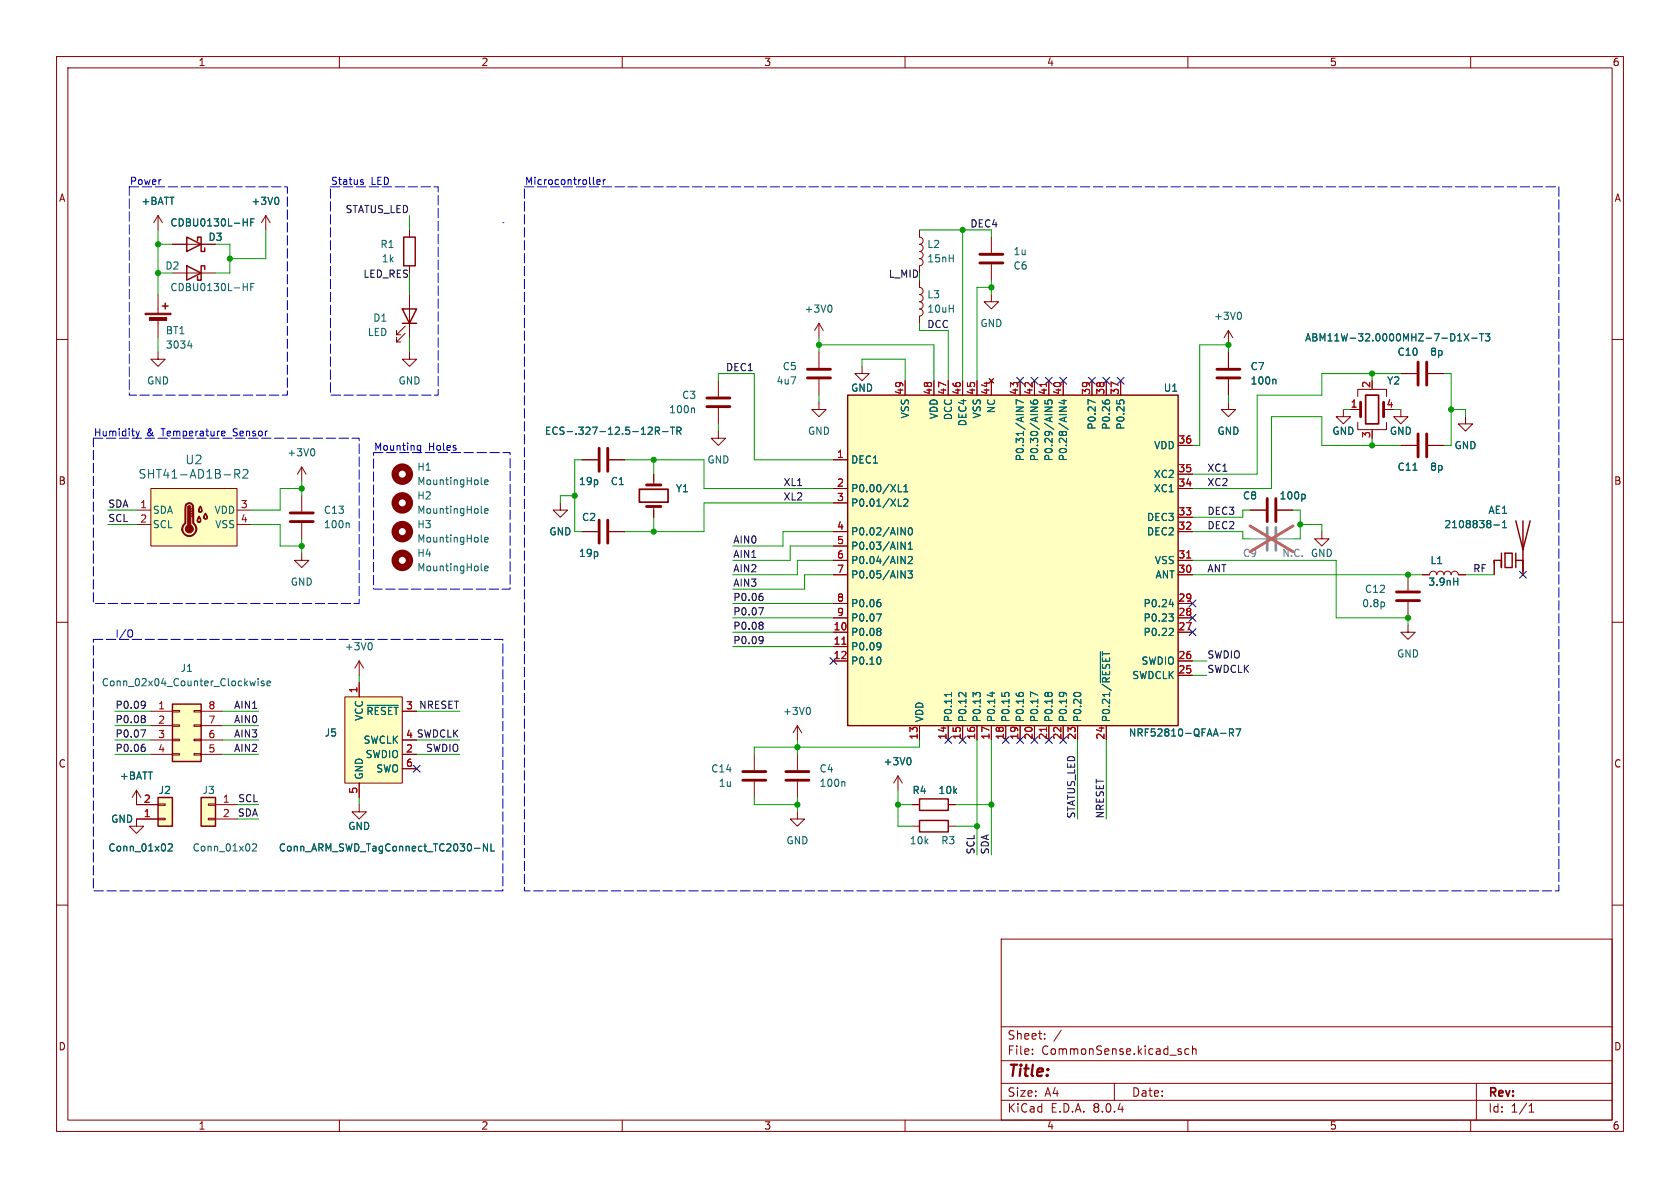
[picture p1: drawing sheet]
<svg xmlns="http://www.w3.org/2000/svg" width="297mm" height="210mm" viewBox="0 0 297 210" stroke-linecap="round" stroke-linejoin="round" font-family="sans-serif">
<g fill="none" stroke="#840000" stroke-width=".18">
<path d="M10 10h277v190h-277zM12 12h273v186h-273zM60 10v2M110 10v2M160 10v2M210 10v2M260 10v2M27.9 38.1v2.5M27.9 38.1l-.7 1.3M27.9 38.1l.8 1.3M47 38.1l-.8 1.3M47 38.1v2.5"/>
<path d="M47 38.1l.8 1.3M10 60h2M27.9 52.1v3.3M27.9 56.4v3.3M30.5 43.2h7.6M30.5 48.3h7.6M285 60h2M27.9 62.2v1.3h1.3l-1.3 1.3-1.2-1.3h1.2M127 76.2v1.3h1.3l-1.3 1.2-1.3-1.2h1.3M127 67.3v2.8M127 72.1v2.8M99.1 88.9v1.3h1.2l-1.2 1.2-1.3-1.2h1.3"/>
<path d="M102.9 81.3h2.8M102.9 94h2.8M107.7 81.3h2.8M107.7 94h2.8M115.6 83.8v1.9M115.6 89.5v1.9M264.2 99.1v2.5M269.2 99.1v2.5M10 110h2M248.9 110.5v1.3h-1.3l1.3 1.2 1.3-1.2h-1.3M248.9 101.6v2.8M248.9 106.4v2.8"/>
<path d="M251.5 101.6h1.2a.64 .64 0 0 1 .7-.6 .64 .64 0 0 1 .6 .6 .64 .64 0 0 1 .6-.6 .64 .64 0 0 1 .7 .6 .64 .64 0 0 1 .6-.6 .64 .64 0 0 1 .6 .6 .64 .64 0 0 1 .7-.6 .64 .64 0 0 1 .6 .6h1.3M285 110h2M10 160h2M161.3 142.2h1.3M161.3 146.1h1.3M167.6 142.2h1.3M167.6 146.1h1.3M285 160h2M177 166h108v32h-108zM60 198v2M110 198v2M160 198v2"/>
<path d="M177 194.5h108M177 191.5h108M177 187.5h108M177 181.5h108M182.5 186.3v.1M182.5 185.5v.1M184.7 183.6v.1M184.7 182.8v.1M187.6 182.1l-1.3 2M197 191.5v3M210 198v2M210.2 185.5l-.5-.1-.2 .3v.4l.1 .2h.6"/>
<path d="M210.8 185.5l.2-.1 .4 .1 .1 .9M210.8 184.9v1.5M260 198v2M261 191.5v6.5M270.3 196.6h.9M270.3 195.5l.4-.4v1.5"/>
</g>
<g fill="none" stroke="#840000" stroke-width=".25">
<path d="M28.7 54.1h1M29.2 53.6v1M33 41.9l2.6 1.3-2.6 1.3zM33 47l2.6 1.3-2.6 1.2zM34.9 42.5v-.6h.7v2.6h.6v-.7M36.2 47.6v-.6h-.6v2.5h-.7v-.6M265.4 97.8v2.5v-1.2h-1.2v.6M266.1 97.8h1.2v2.5h-1.2zM268 92.1l1.2 5.1 1.3-5.1M268 99.1h1.2M268 97.8v2.5M269.2 92.1v8.9"/>
<path d="M162.6 141.2h5v2.1h-5zM162.6 145h5v2.1h-5z"/>
</g>
<path d="M105.9 79.2v4.1M107.4 79.2v4.1M125 70.4h4M125 71.9h4M105.9 91.9v4.1M107.4 91.9v4.1M114.3 89.5h2.5M114.3 85.7h2.5M246.9 104.6h4.1M246.9 106.2h4.1" fill="none" stroke="#840000" stroke-width=".51"/>
<path d="M113 86.5h5.1v2.3h-5.1z" fill="none" stroke="#840000" stroke-width=".3"/>
<g fill="none" stroke="#006464" stroke-width=".18">
<path d="M43 39.3h.7M43.7 38.7v1.2M44.3 39.3h.5M44.9 38.7h-.6v1.2M49 34.9a.79 .79 0 0 1 0 1.2M43 50.7h.7M43.7 50.1v1.3M44.3 50.7h.5M44.9 50.1h-.6v1.3M33.2 61.1h.8M33.8 60.7v.8M115.9 76.2l.6-.1 .1-.2-.1-.3-.6-.1v1.3"/>
<path d="M116.2 76.2l.4 .6M117.1 76.3h1M118.5 75.5h.7M118.9 75.5v1.3M119.7 76.2l.6-.1 .1-.2-.1-.3-.6-.1v1.3M120 76.2l.4 .6M122.6 72.1l.2 .2v.7M264.1 92.8h1M265.6 93.3h.7M265.6 92.4l.4-.4v1.3M244.7 106.5v.6M257 102.8h.7"/>
<path d="M257.7 102.2v1.2"/>
</g>
<g fill="#840000" stroke="#840000" stroke-width=".18">
<path d="M25.7 55.4h4.5v.2h-4.5z"/>
<path d="M26.4 56.1h3.1v.5h-3.1z"/>
</g>
<path d="M149.9 69.9h58.4v58.4h-58.4z" fill="#ffffc2"/>
<path d="M149.9 69.9h58.4v58.4h-58.4z" fill="none" stroke="#840000" stroke-width=".25"/>
<g fill="none" stroke="#840000" stroke-width=".18">
<path d="M175.3 52.1v1.2h1.2l-1.2 1.3-1.3-1.3h1.3M175.3 41.9v2.8M175.3 46.7v2.8M160 67.3v2.6M165.1 67.3v2.6M167.6 67.3v2.6M170.2 67.3v2.6M172.7 67.3v2.6M174.9 66.9l.7 .8M175.3 67.3v2.6M175.6 66.9l-.7 .8M180.3 67.3v2.6"/>
<path d="M182.9 67.3v2.6M185.4 67.3v2.6M188 67.3v2.6M193 67.3v2.6M195.6 67.3v2.6M198.1 67.3v2.6M208.3 78.7h2.5M217.2 71.1v1.3h-1.3l1.3 1.3 1.2-1.3h-1.2M217.2 62.2v2.8M217.2 67.1v2.8M237.5 72.4v1.3h-1.3l1.3 1.2 1.3-1.2h-1.3M238.8 72.4h1.7"/>
<path d="M240 74.7v1.2h5.1v-1.2M240 70.1v-1.3h5.1v1.3M242.6 75.9v.3M247.6 72.4v1.3h-1.2l1.2 1.2 1.3-1.2h-1.3M247.6 78.7h2.8M247.6 66h2.8M252.5 78.7h2.8M252.5 66h2.8M259.1 73.7v1.2h-1.3l1.3 1.3 1.2-1.3h-1.2M147.3 81.3h2.6M147.3 86.4h2.6M147.3 88.9h2.6"/>
<path d="M147.3 99.1h2.6M147.3 94h2.6M147.3 96.5h2.6M208.3 86.4h2.5M208.3 99.1h2.5M208.3 94h2.5M208.3 91.4h2.5M208.3 83.8h2.5M221 90.2h2.8M225.8 90.2h2.8M233.7 94v1.3h-1.3l1.3 1.2 1.2-1.2h-1.2M147.3 111.8h2.6"/>
<path d="M147.3 114.3h2.6M147.3 116.8h2.6M147.3 109.2h2.6M147.3 106.7h2.6M147.3 101.6h2.6M208.3 111.8h2.5M208.3 116.8h2.5M208.3 119.4h2.5M208.3 109.2h2.5M208.3 106.7h2.5M208.3 101.6h2.5M162.6 128.3v2.5"/>
<path d="M167.6 128.3v2.5M170.2 128.3v2.5M172.7 128.3v2.5M175.3 128.3v2.5M177.8 128.3v2.5M180.3 128.3v2.5M182.9 128.3v2.5M185.4 128.3v2.5M188 128.3v2.5M190.5 128.3v2.5M195.6 128.3v2.5"/>
</g>
<g fill="none" stroke="#006464" stroke-width=".18">
<path d="M257.7 59.4l.4-.4v1.3M258.8 59l.9 1.3M259.7 59l-.9 1.3M260.2 59.8h.9M261.6 59h.7M261.9 59v1.3M262.6 59h.8l-.4 .5 .3 .1v.5l-.2 .2-.5-.2M179.6 72h1.3l-1.3 .7M180.9 71.2l-1.3-.6v.9M182.2 70.8l.1 .4a.85 .85 0 0 0 1.2 0l-.2-.4-.4-.1-.2 .2v.4l.2 .1M182.2 72h1.3l-1.3 .7M184.7 70.8v.6h.6l-.1-.2 .1-.4 .2-.1 .4 .1 .1 .1-.1 .5"/>
<path d="M184.7 72h1.3l-1.3 .7M187.3 72h1.2l-1.2 .7M187.7 70.8h.8M188.1 70.6v.8l-.9-.3M193.6 71.2l-1.3-.6v.9M194.9 70.8v.3M195.4 70.9l.2-.2h.3l.3 .2M197.4 70.8v.6M197.9 70.9l.3-.2h.3l.2 .2M225.4 67l.2 .2v.7M257.7 60.3h.7M158.8 86.9h.6"/>
<path d="M158.8 89.5h.6M159.3 93.3l.7 1.3v-1.3M159.3 95.8l.7 1.3v-1.3M159.3 98.4l.7 1.2v-1.2M159.8 86.9h.7M159.8 86l.3-.3v1.2M159.8 88.3l.5-.1 .2 .4-.8 .9h.8M160.6 98.5l.5-.1 .2 .3-.8 .9h.8M160.6 97.1h.7M160.6 96.2l.3-.4v1.3M160.7 93.4l.2-.1a.68 .68 0 0 1 .4 .6 .68 .68 0 0 1-.4 .7l-.2-.2-.1-.3zM230.5 87.4l.2 .2v.4l-.2 .2"/>
<path d="M249.8 83.1h.7M154.9 108.5h.9l-.6 1.3M155.4 106h.2M155.4 116.1a.79 .79 0 0 1 0 1.3M155.5 111.1l.2 .2-.2 .3 .2 .3v.2l-.2 .2M155.5 106.5l.2 .2v.3l-.2 .3M155.5 113.6l.2 .1a1.03 1.03 0 0 1-.2 1.1M155.7 114.2l-.2 .2M159.3 100.9l.7 1.3v-1.3M160.5 100.9h.8l-.4 .5 .3 .1v.6l-.1 .1-.6-.1M194.5 115.2v5.5M206.6 108.5h.8l-.4 .5"/>
<path d="M206.7 106.8h.8M207.2 111.1l.2 .2v.3l-.8 .7h.8M207.2 109l.2 .3v.3l-.2 .2M207.3 106.4v.9M168.2 122.4v.7M168.2 122.8h-1.3l.2 .1M170.8 122.4v.8l-.8-.7-.3-.1-.2 .2M172.5 122.6l.3-.2h.3l.2 .2M172.5 122.8l-.5-.4v.8M175 122.5h.8M175.4 122.3v.8M177.1 122.5v.6"/>
<path d="M177.6 122.6l.2-.2h.3l.3 .2M179.6 122.5v.3M180.1 122.6l.3-.2h.3l.2 .2M183.5 122.9l-1.3-.6v.9M184.7 122.6l.3-.2 .3 .2 .2-.2h.3l.2 .2M187.3 122.6l.1-.1a1.03 1.03 0 0 1 1.1 .1M187.8 122.4l.3 .2M189.8 122.7a.79 .79 0 0 1 1.3 0M217.4 129.5h.6l.1-.2-.1-.3-.6-.2v1.3M217.7 129.5l.4 .6M218.5 128.8h.8l-.5 1.3"/>
</g>
<path d="M185 67.6v.7M209.8 98.6h.7M148.8 113.9h.8M185 128.6v.7" fill="none" stroke="#a90000" stroke-width=".18"/>
<path d="M173.2 46.5h4.1M173.2 45h4.1M215.1 65.3h4.1M215.1 66.8h4.1M240.5 71.1v2.6M244.6 71.1v2.6M250.7 64v4.1M250.7 76.7v4.1M252.2 64v4.1M252.2 76.7v4.1M224 88.1v4.1M225.6 88.1v4.1" fill="none" stroke="#840000" stroke-width=".51"/>
<path d="M241.4 69.9h2.3v5h-2.3z" fill="none" stroke="#840000" stroke-width=".3"/>
<path d="M224 93.2v4.1M225.6 93.2v4.1" fill="none" stroke="#9c9b98" stroke-width=".51"/>
<path d="M221 95.3h2.8M225.8 95.3h2.8" fill="none" stroke="#9c9b98" stroke-width=".18"/>
<path d="M221 93l7.6 4.5M228.6 93l-7.6 4.5" fill="none" stroke="#e75356" stroke-width=".46"/>
<path d="M30.5 124.5h5.1v10.1h-5.1z" fill="#ffffc2"/>
<g fill="none" stroke="#840000" stroke-width=".18">
<path d="M144.8 57.2l-.8 1.2M144.8 57.2v2.5M144.8 57.2l.7 1.2M162.6 45.7a.63 .63 0 0 1 .6 .7 .63 .63 0 0 1-.6 .6v1.3M162.6 40.6v1.3a.64 .64 0 0 1 .6 .7 .64 .64 0 0 1-.6 .6 .64 .64 0 0 1 .6 .6 .64 .64 0 0 1-.6 .7 .63 .63 0 0 1 .6 .6 .63 .63 0 0 1-.6 .6M162.6 50.8a.64 .64 0 0 1 .6 .6 .64 .64 0 0 1-.6 .7 .64 .64 0 0 1 .6 .6 .64 .64 0 0 1-.6 .6 .64 .64 0 0 1 .6 .7 .64 .64 0 0 1-.6 .6 .63 .63 0 0 1 .6 .6 .63 .63 0 0 1-.6 .7v1.3M162.6 49.5v1.3M144.8 71.1v1.3h1.2l-1.2 1.3-1.3-1.3h1.3M144.8 62.2v2.8M144.8 67.1v2.8M152.4 64.8v1.2h1.3l-1.3 1.3-1.3-1.3h1.3M53.3 87.6v2.8"/>
<path d="M53.3 92.5v2.8M26.7 125.7h3.8M26.7 128.3h3.8M26.7 130.8h3.8M26.7 133.4h3.8M30.5 133.2h1.2v.3h-1.2zM30.5 130.7h1.2v.2h-1.2zM30.5 128.1h1.2v.3h-1.2zM30.5 125.6h1.2v.3h-1.2zM34.3 133.2h1.3v.3h-1.3zM34.3 130.7h1.3v.2h-1.3zM34.3 128.1h1.3v.3h-1.3z"/>
<path d="M34.3 125.6h1.3v.3h-1.3zM35.6 125.7h3.8M35.6 128.3h3.8M35.6 130.8h3.8M35.6 133.4h3.8M133.3 133.4v2.7M133.3 138.2v2.8M141 128.3v2.5M141 133.4v2.7M141 138.2v2.8M141 128.3l-.8 1.2M141 128.3l.7 1.2"/>
<path d="M158.7 137.2l-.7 1.2M158.7 137.2v2.5M158.7 137.2l.8 1.2M141 143.5v1.3h1.2l-1.2 1.3-1.3-1.3h1.3"/>
</g>
<path d="M30.5 124.5h5.1v10.1h-5.1z" fill="none" stroke="#840000" stroke-width=".25"/>
<path d="M146.8 53.9a.79 .79 0 0 1 0 1.3M61.6 92.4l.1 .2v.7M45.6 120v.1M45.1 120.4l-.2 .8-.2-.6M45.6 120.4v.8M46.7 120.4h-.3l-.2 .2v.1l.5 .2v.3h-.5M47.2 120.8l.6-.1-.1-.3h-.3l-.2 .2 .1 .6h.4M143 125a.79 .79 0 0 1 0 1.3M149.2 138.2l.2 .1v.7M160.7 133.9a.79 .79 0 0 1 0 1.3" fill="none" stroke="#006464" stroke-width=".18"/>
<path d="M142.7 65.3h4.1M142.7 66.8h4.1M51.3 92.2h4.1M51.3 90.7h4.1M131.3 136.4h4.1M131.3 137.9h4.1M138.9 136.4h4.1M138.9 137.9h4.1" fill="none" stroke="#840000" stroke-width=".51"/>
<path d="M26.7 86.4h15.2v10.1h-15.2z" fill="#ffffc2"/>
<g fill="#840000" stroke="#840000" stroke-width=".18">
<path d="M33.2 89.5l.2-.1 .3 .1v3.3a.73 .73 0 0 1 .4 1.1 .73 .73 0 0 1-1.2 0 .73 .73 0 0 1 .3-1.1z"/>
<path d="M36.3 90.7a.73 .73 0 0 1 .2 1.1l-.4-.1-.1-.2 .3 .2 .3-.2-.3-.7-.2 .7h-.1z"/>
<path d="M35.4 89.5a.79 .79 0 0 1 .2 1.1l-.5-.1v-.3l.3 .3a.4 .4 0 0 0 .2-.4 .4 .4 0 0 0-.2-.4l-.2 .5h-.1z"/>
<path d="M35.2 91.3v-.1a.63 .63 0 0 1 0 1.1h-.2l-.1-.3 .3 .2a.4 .4 0 0 0 .2-.4 .4 .4 0 0 0-.3-.3l-.1 .5h-.1z"/>
<path d="M32.9 89.1a.81 .81 0 0 1 1-.1 .81 .81 0 0 1 .3 1v2.4a1.32 1.32 0 0 1-.1 2.2 1.32 1.32 0 0 1-1.9-.9h.1a1.17 1.17 0 0 0 1.8 .8 1.17 1.17 0 0 0 0-2v-1.1l-.2-.1a.22 .22 0 0 0 .2-.3 .22 .22 0 0 0-.2-.2 .22 .22 0 0 0 .2-.2 .22 .22 0 0 0-.2-.2 .22 .22 0 0 0 .2-.2 .22 .22 0 0 0-.2-.3l.1-.1a.6 .6 0 0 0-.6-.8 .6 .6 0 0 0-.5 .9v2.6a1.33 1.33 0 0 0-.6 1.2h-.1v-.4l.5-.9v-2.6z"/>
</g>
<g fill="none" stroke="#840000" stroke-width=".18">
<path d="M217.2 58.4l-.8 1.3M217.2 58.4v2.6M217.2 58.4l.7 1.3M24.1 90.2h2.6M24.1 92.7h2.6M26.7 86.4h15.2v10.1h-15.2zM41.9 90.2h2.5M41.9 92.7h2.5M53.3 97.8v1.3h1.3l-1.3 1.2-1.2-1.2h1.2M53.3 82.6l-.7 1.2M53.3 82.6v2.5M53.3 82.6l.8 1.2"/>
<path d="M24.1 139.7l-.7 1.3M24.1 139.7v2.5M24.1 139.7l.8 1.3"/>
</g>
<path d="M219.2 55.2a.79 .79 0 0 1 0 1.3M55.3 79.3a.79 .79 0 0 1 0 1.3M41.5 83.8l.7-.1 .2-.2-.1-.4-.2-.1h-.6v1.5M41.9 83.8l.5 .7M43 83.1l.5-.1 .3 .1v.3l-.9 1.1h.9" fill="none" stroke="#006464" stroke-width=".18"/>
<path d="M27.9 141h2.6v5.1h-2.6z" fill="#ffffc2"/>
<path d="M24.1 144.8h3.8M24.1 142.2h3.8M27.9 142.1h1.3v.3h-1.3zM27.9 144.7h1.3v.2h-1.3z" fill="none" stroke="#840000" stroke-width=".18"/>
<path d="M27.9 141h2.6v5.1h-2.6z" fill="none" stroke="#840000" stroke-width=".25"/>
<path d="M29.7 149.3l.5-.1 .3 .3-.8 .9h.8" fill="none" stroke="#006464" stroke-width=".18"/>
<path d="M35.6 141h2.5v5.1h-2.5z" fill="#ffffc2"/>
<path d="M24.1 144.8v1.3h-1.2l1.2 1.2 1.3-1.2h-1.3M36.8 144.7h1.3v.2h-1.3zM36.8 142.1h1.3v.3h-1.3zM38.1 142.2h3.8M38.1 144.8h3.8M63.5 142.2v1.3h1.3l-1.3 1.3-1.3-1.3h1.3" fill="none" stroke="#840000" stroke-width=".18"/>
<path d="M35.6 141h2.5v5.1h-2.5z" fill="none" stroke="#840000" stroke-width=".25"/>
<path d="M85.1 100.7l.2 .2M85.7 100.5l.6-.1-.1-.3h-.3l-.2 .1v.6h.5M44.6 149.3l.5-.1 .3 .3-.8 .9h.8" fill="none" stroke="#006464" stroke-width=".18"/>
<circle cx="71.1" cy="99.1" r="1.27" fill="none" stroke="#840000" stroke-width="1.3"/>
<path d="M61 123.2h10.1v15.2h-10.1z" fill="#ffffc2"/>
<g fill="none" stroke="#840000" stroke-width=".18">
<path d="M30.5 43.2h2.5M35.6 43.2h2.5M71.6 58.9l-1.5 1.6v-.8v.8h.8M71.6 57.7l-1.5 1.5v-.8v.8h.8M72.4 40.6v1.3M72.4 47v1.3M72.4 52.1v7.6M72.4 62.2v1.3h1.3l-1.3 1.3-1.3-1.3h1.3M160 67.3v2.6M165.1 67.3v2.6M167.6 67.3v2.6M170.2 67.3v2.6"/>
<path d="M172.7 67.3v2.6M174.9 66.9l.7 .8M175.3 67.3v2.6M175.6 66.9l-.7 .8M180.3 67.3v2.6M182.9 67.3v2.6M185.4 67.3v2.6M188 67.3v2.6M193 67.3v2.6M195.6 67.3v2.6M198.1 67.3v2.6M208.3 78.7h2.5"/>
<path d="M217.2 62.2v2.8M217.2 67.1v2.8M238.8 72.4h1.2M247.6 78.7h2.8M247.6 66h2.8M252.5 78.7h2.8M252.5 66h2.8M102.9 81.3h2.8M102.9 94h2.8M107.7 81.3h2.8M107.7 94h2.8M115.6 83.8v1.3"/>
<path d="M115.6 90.2v1.2M147.3 81.3h2.6M147.3 86.4h2.6M147.3 88.9h2.6M147.3 99.1h2.6M147.3 94h2.6M147.3 96.5h2.6M208.3 86.4h2.5M208.3 99.1h2.5M208.3 94h2.5M208.3 91.4h2.5M208.3 83.8h2.5"/>
<path d="M221 90.2h2.8M225.8 90.2h2.8M264.2 99.1v2.5M269.2 99.1v2.5M63.5 116.8v2.6M63.5 116.8l-.8 1.3M63.5 116.8l.8 1.3M147.3 111.8h2.6M147.3 114.3h2.6M147.3 116.8h2.6M147.3 109.2h2.6M147.3 106.7h2.6"/>
<path d="M147.3 101.6h2.6M208.3 111.8h2.5M208.3 116.8h2.5M208.3 119.4h2.5M208.3 109.2h2.5M208.3 106.7h2.5M208.3 101.6h2.5M251.5 101.6h1.2M257.8 101.6h1.3M61 123.2h10.1v15.2h-10.1zM63.5 120.7v2.5M63.5 138.4v2.6"/>
<path d="M71.1 133.4h2.6M71.1 125.7h2.6M71.1 135.9h2.6M162.6 128.3v2.5M167.6 128.3v2.5M170.2 128.3v2.5M172.7 128.3v2.5M175.3 128.3v2.5M177.8 128.3v2.5M180.3 128.3v2.5M182.9 128.3v2.5M185.4 128.3v2.5"/>
<path d="M188 128.3v2.5M190.5 128.3v2.5M195.6 128.3v2.5M24.1 142.2h3.8M24.1 144.8h3.8M161.3 142.2h1.3M167.6 142.2h1.3"/>
</g>
<g fill="none" stroke="#006464" stroke-width=".18">
<path d="M43 39.3h.7M43.7 38.7v1.2M44.3 39.3h.5M44.9 38.7h-.6v1.2M49 34.9a.79 .79 0 0 1 0 1.2M257.7 59.4l.4-.4v1.3M258.8 59l.9 1.3M259.7 59l-.9 1.3M260.2 59.8h.9M261.6 59h.7M261.9 59v1.3M262.6 59h.8l-.4 .5 .3 .1v.5l-.2 .2-.5-.2"/>
<path d="M115.9 76.2l.6-.1 .1-.2-.1-.3-.6-.1v1.3M116.2 76.2l.4 .6M117.1 76.3h1M118.5 75.5h.7M118.9 75.5v1.3M119.7 76.2l.6-.1 .1-.2-.1-.3-.6-.1v1.3M120 76.2l.4 .6M179.6 72h1.3l-1.3 .7M180.9 71.2l-1.3-.6v.9M182.2 70.8l.1 .4a.85 .85 0 0 0 1.2 0l-.2-.4-.4-.1-.2 .2v.4l.2 .1M182.2 72h1.3l-1.3 .7M184.7 70.8v.6h.6l-.1-.2 .1-.4 .2-.1 .4 .1 .1 .1-.1 .5"/>
<path d="M184.7 72h1.3l-1.3 .7M187.3 72h1.2l-1.2 .7M187.7 70.8h.8M188.1 70.6v.8l-.9-.3M193.6 71.2l-1.3-.6v.9M194.9 70.8v.3M195.4 70.9l.2-.2h.3l.3 .2M197.4 70.8v.6M197.9 70.9l.3-.2h.3l.2 .2M225.4 67l.2 .2v.7M257.7 60.3h.7M85.1 90.6l.2 .1"/>
<path d="M85.1 85.5l.2 .2M85.1 95.6l.2 .2M85.7 90.3l.6-.1-.1-.2-.3-.1-.2 .2v.6h.5M85.7 85.2l.6-.1-.1-.2-.3-.1-.2 .2v.6h.5M85.7 95.4l.6-.1-.1-.3h-.3l-.2 .2v.6h.5M158.8 86.9h.6M158.8 89.5h.6M159.3 93.3l.7 1.3v-1.3M159.3 95.8l.7 1.3v-1.3M159.3 98.4l.7 1.2v-1.2M159.8 86.9h.7M159.8 86l.3-.3v1.2"/>
<path d="M159.8 88.3l.5-.1 .2 .4-.8 .9h.8M160.6 98.5l.5-.1 .2 .3-.8 .9h.8M160.6 97.1h.7M160.6 96.2l.3-.4v1.3M160.7 93.4l.2-.1a.68 .68 0 0 1 .4 .6 .68 .68 0 0 1-.4 .7l-.2-.2-.1-.3zM230.5 87.4l.2 .2v.4l-.2 .2M249.8 83.1h.7M264.1 92.8h1M265.6 93.3h.7M265.6 92.4l.4-.4v1.3M65.5 113.6a.79 .79 0 0 1 0 1.3M154.9 108.5h.9l-.6 1.3"/>
<path d="M155.4 106h.2M155.4 116.1a.79 .79 0 0 1 0 1.3M155.5 111.1l.2 .2-.2 .3 .2 .3v.2l-.2 .2M155.5 106.5l.2 .2v.3l-.2 .3M155.5 113.6l.2 .1a1.03 1.03 0 0 1-.2 1.1M155.7 114.2l-.2 .2M159.3 100.9l.7 1.3v-1.3M160.5 100.9h.8l-.4 .5 .3 .1v.6l-.1 .1-.6-.1M194.5 115.2v5.5M206.6 108.5h.8l-.4 .5M206.7 106.8h.8M207.2 111.1l.2 .2v.3l-.8 .7h.8"/>
<path d="M207.2 109l.2 .3v.3l-.2 .2M207.3 106.4v.9M257 102.8h.7M257.7 102.2v1.2M64.9 124.7h5.5M160.7 133.9a.79 .79 0 0 1 0 1.3M168.2 122.4v.7M168.2 122.8h-1.3l.2 .1M170.8 122.4v.8l-.8-.7-.3-.1-.2 .2M172.5 122.6l.3-.2h.3l.2 .2M172.5 122.8l-.5-.4v.8M175 122.5h.8"/>
<path d="M175.4 122.3v.8M177.1 122.5v.6M177.6 122.6l.2-.2h.3l.3 .2M179.6 122.5v.3M180.1 122.6l.3-.2h.3l.2 .2M183.5 122.9l-1.3-.6v.9M184.7 122.6l.3-.2 .3 .2 .2-.2h.3l.2 .2M187.3 122.6l.1-.1a1.03 1.03 0 0 1 1.1 .1M187.8 122.4l.3 .2M189.8 122.7a.79 .79 0 0 1 1.3 0M217.4 129.5h.6l.1-.2-.1-.3-.6-.2v1.3M217.7 129.5l.4 .6"/>
<path d="M218.5 128.8h.8l-.5 1.3M29.7 149.3l.5-.1 .3 .3-.8 .9h.8M83.9 150h1M86.2 149.2v1.2l-.7-1.2v1.2M86.8 149.2v1.2h.6"/>
</g>
<g fill="none" stroke="#840000" stroke-width="1.3">
<circle cx="71.1" cy="94" r="1.27"/>
<circle cx="71.1" cy="88.9" r="1.27"/>
<circle cx="71.1" cy="83.8" r="1.27"/>
</g>
<path d="M71.1 54.6h2.6l-1.3 2.6zM71.1 57.2h2.6M71.4 41.9h2v5.1h-2z" fill="none" stroke="#840000" stroke-width=".25"/>
<path d="M134.1 107.4h.9l-.6 1.3M134.5 104.9h.3M134.7 110l.2 .2-.2 .3 .2 .3v.2l-.2 .2M134.7 105.4l.2 .2v.3l-.2 .3M134.7 112.5l.1 .1a1.03 1.03 0 0 1-.1 1.1M134.9 113.1l-.2 .2M24.9 129h.8l-.5 1.3M25.3 131.6h.3M25.4 132.1l.3 .2v.3l-.3 .2M25.4 123.9l.2 .2a1.03 1.03 0 0 1-.2 1.1M25.4 126.5l.3 .2-.3 .3 .3 .3v.2l-.3 .3M25.7 124.5l-.3 .2" fill="none" stroke="#0f0f0f" stroke-width=".18"/>
<g fill="none" stroke="#0000c2" stroke-width=".18">
<path d="M63.9 32.2h.3l.1 .2-.2 .2h-.3M63.9 31.8h.3M88.9 39.4h.1M104.9 32.4l.2 .2M105.5 32.2l.6-.1v-.3h-.4l-.2 .1 .1 .6h.5M106.7 31.8v.8M107 31.8l-.3 .2M24 76.2l.4 .9M24.4 77.1l-.4 .4M24.7 76.2l-.3 .9M39.2 77h.5M39.2 76.3l.4-.1 .2 .3-.6 .1"/>
<path d="M73.8 79.5l.2 .1 .4-.1M74.4 78.7v1.1l-.3 .2h-.3M74.4 78.8l-.4-.1-.2 .2M23.1 111.3l.2 .1a.81 .81 0 0 1-.2 1.2"/>
</g>
<path d="M22.9 33h27.9v36.9h-27.9zM58.4 33h19.1v36.9h-19.1zM92.7 33h182.9v124.5h-182.9zM16.5 77.5h47v29.2h-47zM66 80h24.2v24.1h-24.2zM16.5 113h72.4v44.5h-72.4z" fill="none" stroke="#0000c2" stroke-width=".18" stroke-dasharray="1.7 .6"/>
<g fill="none" stroke="#009600" stroke-width=".18">
<path d="M72.4 38.1v2.5M27.9 40.6v11.5M27.9 59.7v2.5M27.9 43.2h2.6M27.9 48.3h2.6M38.1 43.2h2.5v5.1h-2.5M47 40.6v5.1h-6.4M72.4 48.3v3.8M72.4 59.7v2.5M144.8 59.7v2.5M162.6 40.6h12.7v1.3M162.6 57.2v1.2h5v8.9"/>
<path d="M170.2 40.6v26.7M175.3 49.5v2.6M175.3 50.8h-2.6v16.5M127 67.3v-1.3h6.3v15.3h14M127 74.9v1.3M144.8 69.9v1.2M144.8 61h20.3v6.3M152.4 64.8v-1.3h7.6v3.8M217.2 62.2v-1.2h-5.1v17.7h-1.3M217.2 69.9v1.2M237.5 72.4h1.3M242.6 66v1.3"/>
<path d="M242.6 77.5v1.2M246.4 72.4h1.2M247.6 78.7h-13.9v-5h-8.9v12.7h-14M247.6 66h-13.9v3.9h-11.5v13.9h-11.4M255.3 66h1.2v12.7h-1.2M256.5 72.4h2.6v1.3M19 90.2h5.1M19 92.7h5.1M44.4 92.7h5.1v3.8h3.8M53.3 85.1v2.5M53.3 95.3v2.5M53.3 86.4h-3.8v3.8h-5.1"/>
<path d="M101.6 87.6h-2.5v1.3M102.9 81.3h-1.3v12.7h1.3M110.5 81.3h14v5.1h22.8M115.6 81.3v2.5M115.6 91.4v2.6M147.3 88.9h-22.8v5.1h-14M147.3 94h-8.9v2.5h-8.9M147.3 99.1h-6.3v2.5h-11.5M147.3 96.5h-7.6v2.6h-10.2M210.8 99.1h25.4v10.1h12.7v1.3M210.8 94h8.9v1.3h1.3M221 90.2h-1.3v1.2h-8.9"/>
<path d="M228.6 90.2h1.3v5.1h-1.3M229.9 92.7h3.8v1.3M63.5 119.4v1.3M129.5 109.2h17.8M129.5 111.8h17.8M129.5 106.7h17.8M129.5 114.3h17.8M147.3 101.6h-5.1v2.5h-12.7M210.8 119.4h2.6M210.8 101.6h40.7M210.8 116.8h2.6M259.1 101.6h5.1"/>
<path d="M20.3 128.3h6.4M20.3 125.7h6.4M20.3 130.8h6.4M20.3 133.4h6.4M39.4 128.3h6.3M39.4 125.7h6.3M39.4 130.8h6.3M39.4 133.4h6.3M73.7 125.7h7.6M73.7 130.8h7.6M73.7 133.4h7.6M141 130.8v2.6"/>
<path d="M158.7 139.7v6.4h2.6M162.6 130.8v1.3h-29.3v1.3M172.7 130.8v20.3M175.3 130.8v20.3M190.5 130.8v14M195.6 130.8v14M41.9 142.2h3.8M41.9 144.8h3.8M63.5 141v1.2M133.3 141v1.2h7.7M141 141v2.5M158.7 142.2h2.6"/>
<path d="M168.9 146.1h3.8M168.9 142.2h6.4"/>
</g>
<g fill="none" stroke="#000084" stroke-width=".18">
<path d="M179.7 66.7l1.2 1.2M180.9 66.7l-1.2 1.2M182.3 66.7l1.2 1.2M183.5 66.7l-1.2 1.2M184.8 66.7l1.2 1.2M186 66.7l-1.2 1.2M187.4 66.7l1.2 1.2M188.6 66.7l-1.2 1.2M192.4 66.7l1.2 1.2M193.6 66.7l-1.2 1.2M195 66.7l1.2 1.2M196.2 66.7l-1.2 1.2"/>
<path d="M197.5 66.7l1.2 1.2M198.7 66.7l-1.2 1.2M146.7 116.2l1.2 1.2M147.9 116.2l-1.2 1.2M210.2 111.2l1.2 1.2M210.2 108.6l1.2 1.2M210.2 106.1l1.2 1.2M211.4 111.2l-1.2 1.2M211.4 108.6l-1.2 1.2M211.4 106.1l-1.2 1.2M268.6 101l1.2 1.2M269.8 101l-1.2 1.2"/>
<path d="M73.1 135.3l1.2 1.2M74.3 135.3l-1.2 1.2M167 130.2l1.2 1.2M168.2 130.2l-1.2 1.2M169.6 130.2l1.2 1.2M170.8 130.2l-1.2 1.2M177.2 130.2l1.2 1.2M178.4 130.2l-1.2 1.2M179.7 130.2l1.2 1.2M180.9 130.2l-1.2 1.2M182.3 130.2l1.2 1.2M183.5 130.2l-1.2 1.2"/>
<path d="M184.8 130.2l1.2 1.2M186 130.2l-1.2 1.2M187.4 130.2l1.2 1.2M188.6 130.2l-1.2 1.2"/>
</g>
<path d="M221 95.3h2.8M225.8 95.3h2.8" fill="none" stroke="#9c9b98" stroke-width=".18"/>
<path d="M221 93l7.6 4.5M228.6 93l-7.6 4.5" fill="none" stroke="#e75356" stroke-width=".46"/>
<path d="M185 67.6v.7M209.8 98.6h.7M148.8 113.9h.8M185 128.6v.7" fill="none" stroke="#a90000" stroke-width=".18"/>
<g fill="#009600" stroke="#009600" stroke-width=".18">
<circle cx="172.7" cy="146.1" r=".46"/>
<circle cx="248.9" cy="109.2" r=".46"/>
<circle cx="256.5" cy="72.4" r=".46"/>
<circle cx="242.6" cy="66" r=".46"/>
<circle cx="248.9" cy="101.6" r=".46"/>
<circle cx="141" cy="142.2" r=".46"/>
<circle cx="141" cy="132.1" r=".46"/>
<circle cx="175.3" cy="142.2" r=".46"/>
<circle cx="242.6" cy="78.7" r=".46"/>
<circle cx="229.9" cy="92.7" r=".46"/>
<circle cx="217.2" cy="61" r=".46"/>
<circle cx="158.7" cy="142.2" r=".46"/>
<circle cx="175.3" cy="50.8" r=".46"/>
<circle cx="170.2" cy="40.6" r=".46"/>
<circle cx="27.9" cy="48.3" r=".46"/>
<circle cx="40.6" cy="45.7" r=".46"/>
<circle cx="27.9" cy="43.2" r=".46"/>
<circle cx="115.6" cy="94" r=".46"/>
<circle cx="115.6" cy="81.3" r=".46"/>
<circle cx="101.6" cy="87.6" r=".46"/>
<circle cx="53.3" cy="86.4" r=".46"/>
<circle cx="53.3" cy="96.5" r=".46"/>
<circle cx="144.8" cy="61" r=".46"/>
</g>
<text font-size="2.8" fill="#840000" x="178" y="190.9">Title:</text>
<g font-size="2.1" fill="#006464">
<text x="32.7" y="82.3">U2</text>
<text x="24.4" y="84.8">SHT41-AD1B-R2</text>
</g>
<g font-size="2.1" fill="#840000">
<text x="178" y="184">Sheet:</text>
<text x="178" y="186.7">File:</text>
<text x="184.1" y="186.7">CommonSense.kicad_sch</text>
<text x="178" y="196.9">KiCad</text>
<text x="178" y="194.1">Size:</text>
<text x="184.7" y="194.1">A4</text>
<text x="185.7" y="196.9">E.D.A.</text>
<text x="193.3" y="196.9">8.0.4</text>
<text x="200" y="194.1">Date:</text>
<text x="263" y="194.3">Rev:</text>
<text x="263" y="196.9">Id:</text>
<text x="267.1" y="196.9">1/1</text>
</g>
<g font-size="1.8" fill="#840000">
<text x="35" y="11.9">1</text>
<text x="85" y="11.9">2</text>
<text x="135" y="11.9">3</text>
<text x="185" y="11.9">4</text>
<text x="235" y="11.9">5</text>
<text x="285" y="11.9">6</text>
<text x="10.3" y="35.9">A</text>
<text x="285.3" y="35.9">A</text>
<text x="10.3" y="85.9">B</text>
<text x="285.3" y="85.9">B</text>
<text x="71.7" y="130.6">4 SWDCLK</text>
<text x="10.3" y="135.9">C</text>
<text x="285.3" y="135.9">C</text>
<text x="10.3" y="185.9">D</text>
<text x="285.3" y="185.9">D</text>
<text x="35" y="199.9">1</text>
<text x="85" y="199.9">2</text>
<text x="135" y="199.9">3</text>
<text x="185" y="199.9">4</text>
<text x="235" y="199.9">5</text>
<text x="285" y="199.9">6</text>
</g>
<g font-size="1.8" fill="#0000c2">
<text x="22.9" y="32.8">Power</text>
<text x="58.4" y="32.8">Status</text>
<text x="65.6" y="32.8">LED</text>
<text x="92.7" y="32.8">Microcontroller</text>
<text x="16.5" y="77.2">Humidity</text>
<text x="25.9" y="77.2">&amp;</text>
<text x="28.6" y="77.2">Temperature</text>
<text x="41.5" y="77.2">Sensor</text>
<text x="66" y="79.8">Mounting</text>
<text x="75.7" y="79.8">Holes</text>
<text x="20.3" y="112.8">I/O</text>
</g>
<g font-size="1.8" fill="#006464">
<text x="24.9" y="36.4">+BATT</text>
<text x="30" y="40.2">CDBU0130L-HF</text>
<text x="44.3" y="36.4">+3V0</text>
<text x="29.1" y="47.9">D2</text>
<text x="36.8" y="42.8">D3</text>
<text x="67.2" y="44">R1</text>
<text x="67.4" y="46.6">1k</text>
<text x="163.8" y="46.6">15nH</text>
<text x="163.8" y="44">L2</text>
<text x="179.1" y="47.9">C6</text>
<text x="179.1" y="45.3">1u</text>
<text x="30" y="51.7">CDBU0130L-HF</text>
<text x="163.8" y="52.9">L3</text>
<text x="29.2" y="59.3">BT1</text>
<text x="64.9" y="59.6">LED</text>
<text x="65.9" y="57.1">D1</text>
<text x="142.1" y="55.5">+3V0</text>
<text x="163.8" y="55.5">10uH</text>
<text x="173.2" y="58">GND</text>
<text x="214.5" y="56.7">+3V0</text>
<text x="29.2" y="61.8">3034</text>
<text x="138.3" y="65.6">C5</text>
<text x="221" y="65.6">C7</text>
<text x="230.6" y="60.6">ABM11W-32.0000MHZ-7-D1X-T3</text>
<text x="247" y="63.1">C10</text>
<text x="252.7" y="63.1">8p</text>
<text x="25.9" y="68.2">GND</text>
<text x="70.4" y="68.2">GND</text>
<text x="120.5" y="70.7">C3</text>
<text x="137.2" y="68.2">4u7</text>
<text x="150.4" y="69.4">GND</text>
<text x="205.6" y="69.4">U1</text>
<text x="221" y="68.2">100n</text>
<text x="245.1" y="68.2">Y2</text>
<text x="96.4" y="77.1">ECS-.327-12.5-12R-TR</text>
<text x="118.2" y="73.3">100n</text>
<text x="142.7" y="77.1">GND</text>
<text x="160.9" y="74.1" transform="rotate(-90 160.9 74.1)">VSS</text>
<text x="166" y="74.2" transform="rotate(-90 166 74.2)">VDD</text>
<text x="168.5" y="74.4" transform="rotate(-90 168.5 74.4)">DCC</text>
<text x="171" y="75.5" transform="rotate(-90 171 75.5)">DEC4</text>
<text x="173.6" y="74.1" transform="rotate(-90 173.6 74.1)">VSS</text>
<text x="176.1" y="73.2" transform="rotate(-90 176.1 73.2)">NC</text>
<text x="193.9" y="76.1" transform="rotate(-90 193.9 76.1)">P0.27</text>
<text x="196.4" y="76.1" transform="rotate(-90 196.4 76.1)">P0.26</text>
<text x="199" y="76.1" transform="rotate(-90 199 76.1)">P0.25</text>
<text x="215.1" y="77.1">GND</text>
<text x="235.5" y="77.1">GND</text>
<text x="245.6" y="77.1">GND</text>
<text x="50.7" y="80.9">+3V0</text>
<text x="73.7" y="83.4">H1</text>
<text x="125" y="82.1">GND</text>
<text x="150.4" y="82.1">DEC1</text>
<text x="181.2" y="81.6" transform="rotate(-90 181.2 81.6)">P0.31/AIN7</text>
<text x="183.7" y="81.6" transform="rotate(-90 183.7 81.6)">P0.30/AIN6</text>
<text x="186.3" y="81.6" transform="rotate(-90 186.3 81.6)">P0.29/AIN5</text>
<text x="188.8" y="81.6" transform="rotate(-90 188.8 81.6)">P0.28/AIN4</text>
<text x="203.9" y="79.6">VDD</text>
<text x="247" y="83.4">C11</text>
<text x="252.7" y="83.4">8p</text>
<text x="257" y="79.6">GND</text>
<text x="73.7" y="88.5">H2</text>
<text x="73.7" y="86">MountingHole</text>
<text x="102.3" y="86">19p</text>
<text x="107.9" y="86">C1</text>
<text x="119.4" y="87.2">Y1</text>
<text x="150.4" y="87.2">P0.00/XL1</text>
<text x="150.4" y="89.8">P0.01/XL2</text>
<text x="203.9" y="87.2">XC1</text>
<text x="203.9" y="84.7">XC2</text>
<text x="219.6" y="88.5">C8</text>
<text x="226.1" y="88.5">100p</text>
<text x="26.9" y="91">SDA</text>
<text x="26.9" y="93.6">SCL</text>
<text x="37.8" y="91">VDD</text>
<text x="37.9" y="93.6">VSS</text>
<text x="57.2" y="93.6">100n</text>
<text x="57.2" y="91">C13</text>
<text x="73.7" y="91">MountingHole</text>
<text x="73.7" y="93.6">H3</text>
<text x="97" y="94.8">GND</text>
<text x="102.8" y="92.3">C2</text>
<text x="150.4" y="94.8">P0.02/AIN0</text>
<text x="202.7" y="94.8">DEC2</text>
<text x="202.7" y="92.3">DEC3</text>
<text x="255.2" y="93.6">2108838-1</text>
<text x="263" y="91">AE1</text>
<text x="73.7" y="98.7">H4</text>
<text x="73.7" y="101.2">MountingHole</text>
<text x="73.7" y="96.1">MountingHole</text>
<text x="102.3" y="98.7">19p</text>
<text x="150.4" y="97.4">P0.03/AIN1</text>
<text x="150.4" y="99.9">P0.04/AIN2</text>
<text x="204.1" y="99.9">VSS</text>
<text x="231.6" y="98.7">GND</text>
<text x="252.8" y="99.9">L1</text>
<text x="51.3" y="103.7">GND</text>
<text x="150.4" y="102.5">P0.05/AIN3</text>
<text x="150.4" y="107.5">P0.06</text>
<text x="202.1" y="107.5">P0.24</text>
<text x="204.2" y="102.5">ANT</text>
<text x="240.7" y="107.5">0.8p</text>
<text x="241.2" y="105">C12</text>
<text x="252.4" y="103.7">3.9nH</text>
<text x="150.4" y="112.6">P0.08</text>
<text x="150.4" y="110.1">P0.07</text>
<text x="202.1" y="112.6">P0.22</text>
<text x="202.1" y="110.1">P0.23</text>
<text x="31.8" y="119">J1</text>
<text x="60.9" y="115.2">+3V0</text>
<text x="150.4" y="115.2">P0.09</text>
<text x="150.4" y="117.7">P0.10</text>
<text x="201.7" y="117.7">SWDIO</text>
<text x="246.9" y="116.4">GND</text>
<text x="17.9" y="121.5">Conn_02x04_Counter_Clockwise</text>
<text x="200.1" y="120.2">SWDCLK</text>
<text x="57.3" y="130.4">J5</text>
<text x="64.2" y="131.7">SWCLK</text>
<text x="64.4" y="127.5" transform="rotate(-90 64.4 127.5)">VCC</text>
<text x="64.7" y="126.6">~{RESET}</text>
<text x="138.3" y="126.6">+3V0</text>
<text x="163.4" y="127.8" transform="rotate(-90 163.4 127.8)">VDD</text>
<text x="168.5" y="127.8" transform="rotate(-90 168.5 127.8)">P0.11</text>
<text x="171" y="127.8" transform="rotate(-90 171 127.8)">P0.12</text>
<text x="173.6" y="127.8" transform="rotate(-90 173.6 127.8)">P0.13</text>
<text x="176.1" y="127.8" transform="rotate(-90 176.1 127.8)">P0.14</text>
<text x="178.7" y="127.8" transform="rotate(-90 178.7 127.8)">P0.15</text>
<text x="181.2" y="127.8" transform="rotate(-90 181.2 127.8)">P0.16</text>
<text x="183.7" y="127.8" transform="rotate(-90 183.7 127.8)">P0.17</text>
<text x="186.3" y="127.8" transform="rotate(-90 186.3 127.8)">P0.18</text>
<text x="188.8" y="127.8" transform="rotate(-90 188.8 127.8)">P0.19</text>
<text x="191.4" y="127.8" transform="rotate(-90 191.4 127.8)">P0.20</text>
<text x="196.4" y="127.8" transform="rotate(-90 196.4 127.8)">P0.21/~{RESET}</text>
<text x="199.5" y="130.4">NRF52810-QFAA-R7</text>
<text x="64.4" y="137.9" transform="rotate(-90 64.4 137.9)">GND</text>
<text x="64.5" y="134.2">SWDIO</text>
<text x="66.4" y="136.8">SWO</text>
<text x="125.6" y="136.8">C14</text>
<text x="144.8" y="136.8">C4</text>
<text x="156.1" y="135.5">+3V0</text>
<text x="21.1" y="138">+BATT</text>
<text x="27.9" y="140.6">J2</text>
<text x="35.7" y="140.6">J3</text>
<text x="127" y="139.3">1u</text>
<text x="144.8" y="139.3">100n</text>
<text x="161.2" y="140.6">R4</text>
<text x="165.8" y="140.6">10k</text>
<text x="19.6" y="145.6">GND</text>
<text x="61.5" y="146.9">GND</text>
<text x="138.9" y="149.5">GND</text>
<text x="160.7" y="149.5">10k</text>
<text x="166.3" y="149.5">R3</text>
<text x="19.1" y="150.7">Conn_01x02</text>
<text x="34" y="150.7">Conn_01x02</text>
<text x="49.2" y="150.7">Conn_ARM_SWD_TagConnect_TC2030-NL</text>
</g>
<g font-size="1.8" fill="#0f0f0f">
<text x="61" y="37.8">STATUS_LED</text>
<text x="171.4" y="40.3">DEC4</text>
<text x="64.1" y="49.2">LED_RES</text>
<text x="163.8" y="58.1">DCC</text>
<text x="128.2" y="65.7">DEC1</text>
<text x="213.4" y="83.5">XC1</text>
<text x="19" y="89.8">SDA</text>
<text x="138.4" y="86">XL1</text>
<text x="138.4" y="88.6">XL2</text>
<text x="213.4" y="86">XC2</text>
<text x="19" y="92.4">SCL</text>
<text x="213.4" y="93.6">DEC2</text>
<text x="213.4" y="91.1">DEC3</text>
<text x="129.5" y="98.7">AIN1</text>
<text x="129.5" y="96.2">AIN0</text>
<text x="129.5" y="101.3">AIN2</text>
<text x="213.4" y="101.3">ANT</text>
<text x="260.3" y="101.3">RF</text>
<text x="129.5" y="106.3">P0.06</text>
<text x="129.5" y="103.8">AIN3</text>
<text x="129.5" y="111.4">P0.08</text>
<text x="129.5" y="108.9">P0.07</text>
<text x="129.5" y="114">P0.09</text>
<text x="213.4" y="116.5">SWDIO</text>
<text x="213.4" y="119">SWDCLK</text>
<text x="20.3" y="125.4">P0.09</text>
<text x="41.3" y="125.4">AIN1</text>
<text x="74" y="125.4">NRESET</text>
<text x="20.3" y="127.9">P0.08</text>
<text x="20.3" y="130.5">P0.07</text>
<text x="41.3" y="130.5">AIN3</text>
<text x="41.3" y="127.9">AIN0</text>
<text x="20.3" y="133">P0.06</text>
<text x="41.3" y="133">AIN2</text>
<text x="75.2" y="133">SWDIO</text>
<text x="42" y="141.9">SCL</text>
<text x="41.9" y="144.4">SDA</text>
<text x="190.2" y="144.8" transform="rotate(-90 190.2 144.8)">STATUS_LED</text>
<text x="195.2" y="144.8" transform="rotate(-90 195.2 144.8)">NRESET</text>
<text x="172.4" y="151.1" transform="rotate(-90 172.4 151.1)">SCL</text>
<text x="174.9" y="151.1" transform="rotate(-90 174.9 151.1)">SDA</text>
</g>
<text font-size="1.8" fill="#009600" x="157" y="49.2">L_MID</text>
<g font-size="1.8" fill="#a90000">
<text x="159.8" y="69.9" transform="rotate(-90 159.8 69.9)">49</text>
<text x="164.8" y="69.9" transform="rotate(-90 164.8 69.9)">48</text>
<text x="167.4" y="69.9" transform="rotate(-90 167.4 69.9)">47</text>
<text x="169.9" y="69.9" transform="rotate(-90 169.9 69.9)">46</text>
<text x="172.5" y="69.9" transform="rotate(-90 172.5 69.9)">45</text>
<text x="175" y="69.9" transform="rotate(-90 175 69.9)">44</text>
<text x="180.1" y="69.9" transform="rotate(-90 180.1 69.9)">43</text>
<text x="182.6" y="69.9" transform="rotate(-90 182.6 69.9)">42</text>
<text x="185.2" y="69.9" transform="rotate(-90 185.2 69.9)">41</text>
<text x="187.7" y="69.9" transform="rotate(-90 187.7 69.9)">40</text>
<text x="192.8" y="69.9" transform="rotate(-90 192.8 69.9)">39</text>
<text x="195.3" y="69.9" transform="rotate(-90 195.3 69.9)">38</text>
<text x="197.9" y="69.9" transform="rotate(-90 197.9 69.9)">37</text>
<text x="242.3" y="68.7" transform="rotate(-90 242.3 68.7)">2</text>
<text x="238.7" y="72.1">1</text>
<text x="242.3" y="77.5" transform="rotate(-90 242.3 77.5)">3</text>
<text x="245" y="72.1">4</text>
<text x="147.9" y="81">1</text>
<text x="208.2" y="83.6">35</text>
<text x="208.2" y="78.5">36</text>
<text x="24.7" y="89.9">1</text>
<text x="42.5" y="89.9">3</text>
<text x="147.9" y="86.1">2</text>
<text x="147.9" y="88.6">3</text>
<text x="208.2" y="86.1">34</text>
<text x="24.7" y="92.5">2</text>
<text x="42.5" y="92.5">4</text>
<text x="147.9" y="93.7">4</text>
<text x="208.2" y="93.7">32</text>
<text x="208.2" y="91.2">33</text>
<text x="147.9" y="96.3">5</text>
<text x="147.9" y="98.8">6</text>
<text x="147.9" y="101.3">7</text>
<text x="208.2" y="101.3">30</text>
<text x="208.2" y="98.8">31</text>
<text x="147.9" y="106.4">8</text>
<text x="208.2" y="106.4">29</text>
<text x="147.3" y="111.5">10</text>
<text x="147.9" y="109">9</text>
<text x="208.2" y="111.5">27</text>
<text x="208.2" y="109">28</text>
<text x="147.3" y="114">11</text>
<text x="147.3" y="116.6">12</text>
<text x="208.2" y="119.1">25</text>
<text x="208.2" y="116.6">26</text>
<text x="27.9" y="125.5">1</text>
<text x="36.8" y="125.5">8</text>
<text x="63.2" y="122.6" transform="rotate(-90 63.2 122.6)">1</text>
<text x="71.7" y="125.5">3</text>
<text x="27.9" y="128">2</text>
<text x="27.9" y="130.6">3</text>
<text x="36.8" y="130.6">6</text>
<text x="36.8" y="128">7</text>
<text x="71.7" y="130.6">4</text>
<text x="162.3" y="130.9" transform="rotate(-90 162.3 130.9)">13</text>
<text x="167.4" y="130.9" transform="rotate(-90 167.4 130.9)">14</text>
<text x="169.9" y="130.9" transform="rotate(-90 169.9 130.9)">15</text>
<text x="172.5" y="130.9" transform="rotate(-90 172.5 130.9)">16</text>
<text x="175" y="130.9" transform="rotate(-90 175 130.9)">17</text>
<text x="177.5" y="130.9" transform="rotate(-90 177.5 130.9)">18</text>
<text x="180.1" y="130.9" transform="rotate(-90 180.1 130.9)">19</text>
<text x="182.6" y="130.9" transform="rotate(-90 182.6 130.9)">20</text>
<text x="185.2" y="130.9" transform="rotate(-90 185.2 130.9)">21</text>
<text x="187.7" y="130.9" transform="rotate(-90 187.7 130.9)">22</text>
<text x="190.2" y="130.9" transform="rotate(-90 190.2 130.9)">23</text>
<text x="195.3" y="130.9" transform="rotate(-90 195.3 130.9)">24</text>
<text x="27.9" y="133.1">4</text>
<text x="36.8" y="133.1">5</text>
<text x="71.7" y="133.1">2</text>
<text x="71.7" y="135.6">6</text>
<text x="25.3" y="142">2</text>
<text x="39.3" y="142">1</text>
<text x="63.2" y="140.4" transform="rotate(-90 63.2 140.4)">5</text>
<text x="25.3" y="144.5">1</text>
<text x="39.3" y="144.5">2</text>
</g>
<g font-size="1.8" fill="#939391">
<text x="219.6" y="98.7">C9</text>
<text x="226.6" y="98.7">N.C.</text>
</g>
</svg>
